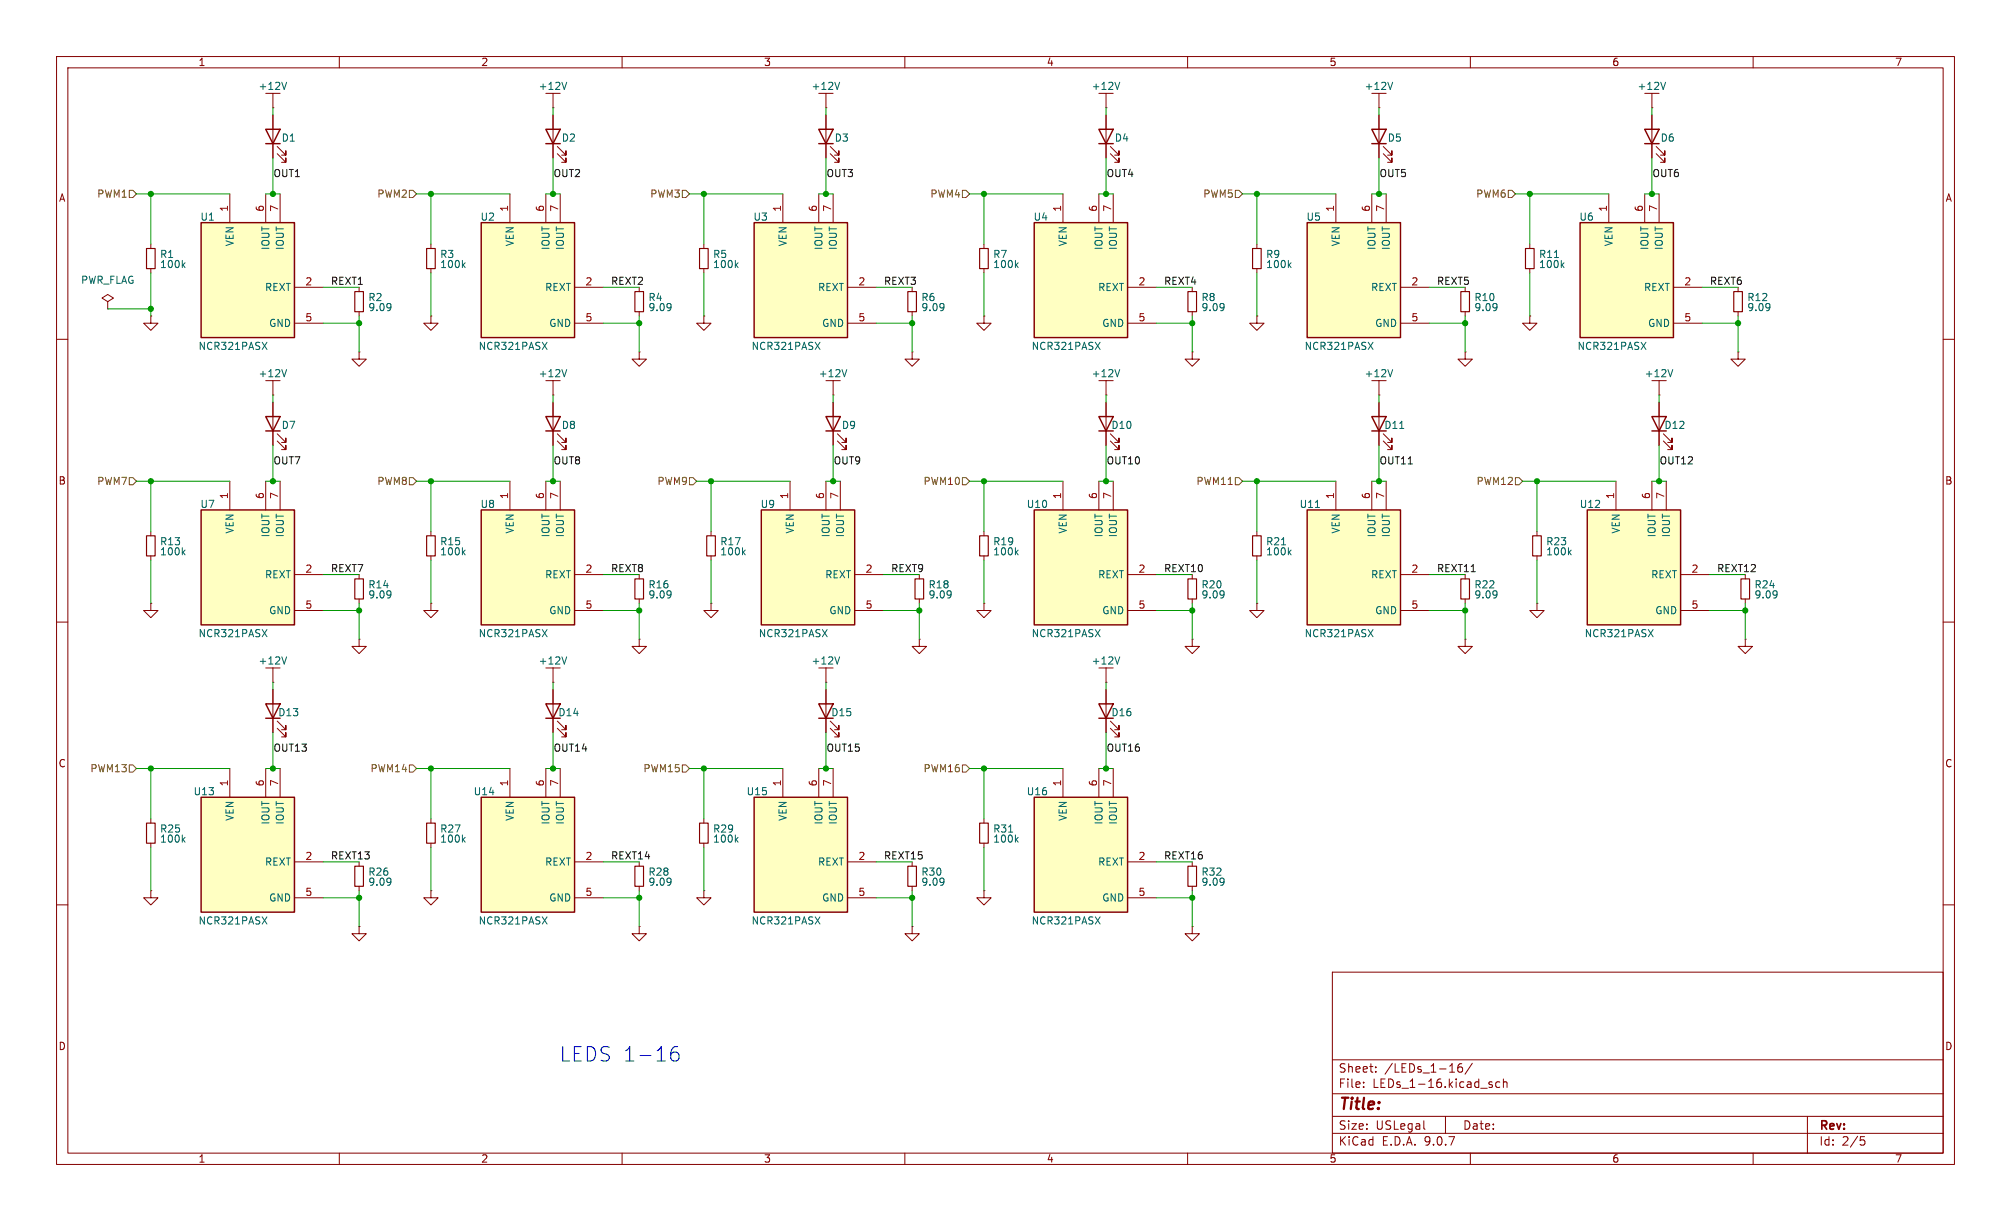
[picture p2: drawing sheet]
<svg xmlns="http://www.w3.org/2000/svg" width="356mm" height="216mm" viewBox="0 0 356 216" stroke-linecap="round" stroke-linejoin="round" font-family="sans-serif">
<g fill="none" stroke="#840000" stroke-width=".18">
<path d="M10 10h335.6v195.9h-335.6zM12 12h331.6v191.9h-331.6zM60 10v2M110 10v2M160 10v2M210 10v2M260 10v2M310 10v2M10 60h2M147.3 69.9h.1M147.3 67.3v2.6M343.6 60h2"/>
<path d="M10 110h2M343.6 110h2M10 160h2M235.6 171.9h108v32h-108zM343.6 160h2M235.6 197.4h108M235.6 193.4h108M235.6 187.4h108M241.1 192.1v.2M241.1 191.4v.1M243.3 189.4v.2M243.3 188.7v.1"/>
<path d="M251.8 199.6l.2 .1M255.6 197.4v3M258.5 188.1a.59 .59 0 0 0-.7 .6v.6l.1 .2 .4 .1 .3-.2v-.5l-.1-.2h-.4l-.3 .2M260.3 188l-1.2 1.9M263.5 191.8l.3 .1 .1 .2-.2 .2h-.3M263.5 191.3l.3 .1M265.2 191.4l-.4-.1-.3 .3v.4l.1 .2h.6M265.8 191.4l.3-.1 .3 .1 .1 .9M265.8 190.8v1.5M319.6 197.4v6.5M60 203.9v2M110 203.9v2"/>
<path d="M160 203.9v2M210 203.9v2M235.6 200.4h108M260 203.9v2M310 203.9v2M329 201h.7M329.1 201.6h.4l.3 .2-.2 .6-.5 .1"/>
</g>
<path d="M149.7 65.3l-.4 1.3" fill="none" stroke="#006464" stroke-width=".18"/>
<path d="M182.9 141h16.5v20.3h-16.5z" fill="#ffffc2"/>
<path d="M47 124.5h2.5l-1.2 2.5zM47 127h2.5M194.3 124.5h2.5l-1.2 2.5zM194.3 127h2.5M182.9 141h16.5v20.3h-16.5z" fill="none" stroke="#840000" stroke-width=".25"/>
<g fill="none" stroke="#840000" stroke-width=".18">
<path d="M48.3 118.1v2.6M48.3 120.7h.1M48.3 121.9v7.6M49 128.8l1.5 1.5v-.8v.8h-.7M49 127.5l1.5 1.5v-.7v.7h-.7M188 135.9v5.1M194.3 135.9v5.1M195.6 121.9v7.6M196.3 128.8l1.6 1.5v-.8v.8h-.8M196.3 127.5l1.6 1.5v-.7v.7h-.8M196.8 135.9v5.1M199.4 152.4h5.1"/>
<path d="M199.4 158.8h5.1"/>
</g>
<path d="M50.7 116.1l-.4 1.3M193.7 162.1l.8 1.3M194.5 162.1l-.8 1.3" fill="none" stroke="#006464" stroke-width=".18"/>
<path d="M134.6 90.2h16.5v20.3h-16.5z" fill="#ffffc2"/>
<path d="M144.8 22.9h2.5l-1.3 2.5zM144.8 25.4h2.5M134.6 90.2h16.5v20.3h-16.5z" fill="none" stroke="#840000" stroke-width=".25"/>
<g fill="none" stroke="#840000" stroke-width=".18">
<path d="M146 20.3v7.6M146.8 27.2l1.5 1.5v-.8v.8h-.7M146.8 25.9l1.5 1.5v-.7v.7h-.7M161.3 62.2v1.3h1.3l-1.3 1.3-1.3-1.3h1.3M161.3 62.2h.1M139.7 85.1v5.1M146 85.1v5.1M148.6 85.1v5.1M174 94v.7M174 98.3v.8M151.1 101.6h5.1M151.1 108h5.1"/>
<path d="M174 106.7v1.3h1.3l-1.3 1.2-1.3-1.2h1.3M174 106.7h.1M26.7 157.5v1.3h1.2l-1.2 1.2-1.3-1.2h1.3M26.7 157.5h.1M26.7 144.8v.7M26.7 149.1v.8"/>
</g>
<path d="M179.7 97.6l.3 .5M180 97.3l-.4 .5M145.4 111.3l.9 1.3M146.3 111.3l-.9 1.3M32.4 148.4l.3 .5M32.7 148.1l-.5 .5" fill="none" stroke="#006464" stroke-width=".18"/>
<path d="M173.2 94.7h1.6v3.6h-1.6zM25.9 145.5h1.5v3.6h-1.5z" fill="none" stroke="#840000" stroke-width=".2"/>
<path d="M35.6 141h16.5v20.3h-16.5z" fill="#ffffc2"/>
<path d="M47 73.7h2.5l-1.2 2.5zM47 76.2h2.5M146 73.7h2.6l-1.3 2.5zM146 76.2h2.6M194.3 73.7h2.5l-1.2 2.5zM194.3 76.2h2.5M35.6 141h16.5v20.3h-16.5z" fill="none" stroke="#840000" stroke-width=".25"/>
<g fill="none" stroke="#840000" stroke-width=".18">
<path d="M161.3 50.8v.8M161.3 55.1v.8M174 55.9v1.3h1.3l-1.3 1.2-1.3-1.2h1.3M174 55.9h.1M48.3 71.1v7.6M49 78l1.5 1.5v-.8v.8h-.7M49 76.7l1.5 1.5v-.7v.7h-.7M147.3 71.1v7.6M148.1 78l1.5 1.5v-.8v.8h-.8M148.1 76.7l1.5 1.5v-.7v.7h-.8M195.6 69.9h.1M195.6 67.3v2.6"/>
<path d="M195.6 71.1v7.6M196.3 78l1.6 1.5v-.8v.8h-.8M196.3 76.7l1.6 1.5v-.7v.7h-.8M40.6 135.9v5.1M47 135.9v5.1M49.5 135.9v5.1M52.1 152.4h5M52.1 158.8h5"/>
</g>
<path d="M166.8 53.7l.1 .1a1.07 1.07 0 0 1-.2 1M166.9 54.2l-.1 .2M198 65.3l-.4 1.3M46.4 162.1l.8 1.3M47.2 162.1l-.8 1.3" fill="none" stroke="#006464" stroke-width=".18"/>
<path d="M160.5 51.6h1.6v3.5h-1.6z" fill="none" stroke="#840000" stroke-width=".2"/>
<path d="M182.9 90.2h16.5v20.3h-16.5z" fill="#ffffc2"/>
<path d="M47 22.9h2.5l-1.2 2.5zM47 25.4h2.5M182.9 90.2h16.5v20.3h-16.5z" fill="none" stroke="#840000" stroke-width=".25"/>
<g fill="none" stroke="#840000" stroke-width=".18">
<path d="M48.3 19.1h.1M48.3 16.5v2.6M48.3 20.3v7.6M49 27.2l1.5 1.5v-.8v.8h-.7M49 25.9l1.5 1.5v-.7v.7h-.7M26.7 55.9v1.3h1.2l-1.2 1.2-1.3-1.2h1.3M26.7 55.9h.1M26.7 43.2v.7M26.7 47.5v.8M210.8 50.8v.8M210.8 55.1v.8M210.8 62.2v1.3h1.3l-1.3 1.3-1.3-1.3h1.3"/>
<path d="M210.8 62.2h.1M188 85.1v5.1M194.3 85.1v5.1M196.8 85.1v5.1M195.6 118.1v2.6M199.4 101.6h5.1M199.4 108h5.1M210.8 101.6v.8M210.8 105.9v.8M195.6 120.7h.1M210.8 152.4v.8M210.8 156.7v.8"/>
<path d="M210.8 163.8v1.3h1.3l-1.3 1.3-1.3-1.3h1.3M210.8 163.8h.1"/>
</g>
<path d="M50.7 14.5l-.4 1.3M32.4 46.8l.3 .5M32.7 46.5l-.5 .5M216.3 53.7l.1 .1a1.07 1.07 0 0 1-.1 1M216.4 54.2l-.1 .2M193.7 111.3l.8 1.3M194.5 111.3l-.8 1.3M198 116.1l-.4 1.3M216.3 104.5l.1 .1a1.07 1.07 0 0 1-.1 1M216.4 105l-.1 .2M216.3 155.3l.1 .1a1.07 1.07 0 0 1-.1 1M216.4 155.8l-.1 .2" fill="none" stroke="#006464" stroke-width=".18"/>
<path d="M25.9 43.9h1.5v3.6h-1.5zM210.1 51.6h1.5v3.5h-1.5zM210.1 102.4h1.5v3.5h-1.5zM210.1 153.2h1.5v3.5h-1.5z" fill="none" stroke="#840000" stroke-width=".2"/>
<path d="M85.1 39.4h16.5v20.3h-16.5z" fill="#ffffc2"/>
<path d="M85.1 39.4h16.5v20.3h-16.5z" fill="none" stroke="#840000" stroke-width=".25"/>
<path d="M90.2 34.3v5.1M96.5 34.3v5.1M99.1 34.3v5.1M19 53.3l1.1-.6-1.1-.6-1 .6 1 .6v1.3M19 54.6h.1M101.6 50.8h5.1M101.6 57.2h5.1M222.2 94v.7M222.2 98.3v.8M222.2 106.7v1.3h1.3l-1.3 1.2-1.2-1.2h1.2M222.2 106.7h.1" fill="none" stroke="#840000" stroke-width=".18"/>
<path d="M95.9 60.5l.8 1.3M96.7 60.5l-.8 1.3M226.6 96.3h.7M227.9 97.6l.4 .5M228.3 97.3l-.5 .5" fill="none" stroke="#006464" stroke-width=".18"/>
<path d="M221.5 94.7h1.5v3.6h-1.5z" fill="none" stroke="#840000" stroke-width=".2"/>
<path d="M231.1 90.2h16.5v20.3h-16.5z" fill="#ffffc2"/>
<path d="M231.1 90.2h16.5v20.3h-16.5z" fill="none" stroke="#840000" stroke-width=".25"/>
<g fill="none" stroke="#840000" stroke-width=".18">
<path d="M63.5 50.8v.8M63.5 55.1v.8M259.1 50.8v.8M259.1 55.1v.8M63.5 62.2v1.3h1.3l-1.3 1.3-1.3-1.3h1.3M63.5 62.2h.1M243.8 69.9h.1M243.8 67.3v2.6M259.1 62.2v1.3h1.2l-1.2 1.3-1.3-1.3h1.3M259.1 62.2h.1M236.2 85.1v5.1M242.6 85.1v5.1"/>
<path d="M245.1 85.1v5.1M271.8 94v.7M271.8 98.3v.8M210.8 113v1.3h1.3l-1.3 1.3-1.3-1.3h1.3M210.8 113h.1M247.6 101.6h5.1M247.6 108h5.1M161.3 152.4v.8M161.3 156.7v.8M174 157.5v1.3h1.3l-1.3 1.2-1.3-1.2h1.3M174 157.5h.1M174 144.8v.7"/>
<path d="M174 149.1v.8"/>
</g>
<g fill="none" stroke="#006464" stroke-width=".18">
<path d="M69 53.7l.1 .1a1.07 1.07 0 0 1-.2 1M69.1 54.2l-.1 .2M264.6 53.7v.1a1.07 1.07 0 0 1-.1 1M264.7 54.2l-.1 .2M246.3 65.3l-.5 1.3M232.6 89.7h.7M277.5 97.6l.3 .5M277.8 97.3l-.5 .5M241.9 111.3l.9 1.3M242.8 111.3l-.9 1.3M166.8 155.3l.1 .1a1.07 1.07 0 0 1-.2 1M166.9 155.8l-.1 .2"/>
<path d="M178.3 147.1h.8M179.7 148.4l.3 .5M180 148.1l-.4 .5"/>
</g>
<path d="M62.7 51.6h1.6v3.5h-1.6zM258.3 51.6h1.5v3.5h-1.5zM271 94.7h1.5v3.6h-1.5zM160.5 153.2h1.6v3.5h-1.6zM173.2 145.5h1.6v3.6h-1.6z" fill="none" stroke="#840000" stroke-width=".2"/>
<path d="M133.3 39.4h16.6v20.3h-16.6z" fill="#ffffc2"/>
<path d="M133.3 39.4h16.6v20.3h-16.6zM290.8 22.9h2.6l-1.3 2.5zM290.8 25.4h2.6M242.6 73.7h2.5l-1.3 2.5zM242.6 76.2h2.5" fill="none" stroke="#840000" stroke-width=".25"/>
<g fill="none" stroke="#840000" stroke-width=".18">
<path d="M292.1 19.1h.1M292.1 16.5v2.6M138.4 34.3v5.1M144.8 34.3v5.1M147.3 34.3v5.1M292.1 20.3v7.6M292.9 27.2l1.5 1.5v-.8v.8h-.8M292.9 25.9l1.5 1.5v-.7v.7h-.8M149.9 50.8h5M149.9 57.2h5M48.3 69.9h.1M48.3 67.3v2.6"/>
<path d="M243.8 71.1v7.6M244.6 78l1.5 1.5v-.8v.8h-.7M244.6 76.7l1.5 1.5v-.7v.7h-.7M125.7 94v.7M125.7 98.3v.8M113 101.6v.8M113 105.9v.8M125.7 106.7v1.3h1.3l-1.3 1.2-1.2-1.2h1.2M125.7 106.7h.1M259.1 113v1.3h1.2l-1.2 1.3-1.3-1.3h1.3M259.1 113h.1M76.2 157.5v1.3h1.3l-1.3 1.2-1.3-1.2h1.3"/>
<path d="M76.2 157.5h.1M76.2 144.8v.7M76.2 149.1v.8"/>
</g>
<path d="M294.5 14.5l-.4 1.3M50.7 65.3l-.4 1.3M144.1 60.5l.9 1.3M145 60.5l-.9 1.3M247.5 75.8h.7M131.4 97.6l.4 .5M131.8 97.3l-.5 .5M118.5 104.5l.1 .1a1.07 1.07 0 0 1-.1 1M118.7 105l-.2 .2M81.9 148.4l.3 .5M82.2 148.1l-.4 .5" fill="none" stroke="#006464" stroke-width=".18"/>
<path d="M125 94.7h1.5v3.6h-1.5zM112.3 102.4h1.5v3.5h-1.5zM75.4 145.5h1.6v3.6h-1.6z" fill="none" stroke="#840000" stroke-width=".2"/>
<path d="M85.1 90.2h16.5v20.3h-16.5z" fill="#ffffc2"/>
<path d="M242.6 22.9h2.5l-1.3 2.5zM242.6 25.4h2.5M85.1 90.2h16.5v20.3h-16.5z" fill="none" stroke="#840000" stroke-width=".25"/>
<g fill="none" stroke="#840000" stroke-width=".18">
<path d="M243.8 19.1h.1M243.8 16.5v2.6M243.8 20.3v7.6M244.6 27.2l1.5 1.5v-.8v.8h-.7M244.6 25.9l1.5 1.5v-.7v.7h-.7M270.5 55.9v1.3h1.3l-1.3 1.2-1.3-1.2h1.3M270.5 55.9h.1M270.5 43.2v.7M270.5 47.5v.8M90.2 85.1v5.1M96.5 85.1v5.1M99.1 85.1v5.1"/>
<path d="M101.6 101.6h5.1M101.6 108h5.1M259.1 101.6v.8M259.1 105.9v.8M271.8 106.7v1.3h1.2l-1.2 1.2-1.3-1.2h1.3M271.8 106.7h.1"/>
</g>
<path d="M246.3 14.5l-.5 1.3M274.9 45.5h.7M276.2 46.8l.4 .5M276.6 46.5l-.5 .5M95.9 111.3l.8 1.3M96.7 111.3l-.8 1.3M264.6 104.5v.1a1.07 1.07 0 0 1-.1 1M264.7 105l-.1 .2" fill="none" stroke="#006464" stroke-width=".18"/>
<path d="M269.7 43.9h1.6v3.6h-1.6zM258.3 102.4h1.5v3.5h-1.5z" fill="none" stroke="#840000" stroke-width=".2"/>
<path d="M279.4 39.4h16.5v20.3h-16.5z" fill="#ffffc2"/>
<path d="M279.4 39.4h16.5v20.3h-16.5z" fill="none" stroke="#840000" stroke-width=".25"/>
<path d="M284.5 34.3v5.1M290.8 34.3v5.1M293.4 34.3v5.1M295.9 50.8h5.1M295.9 57.2h5.1M161.3 163.8v1.3h1.3l-1.3 1.3-1.3-1.3h1.3M161.3 163.8h.1" fill="none" stroke="#840000" stroke-width=".18"/>
<path d="M290.2 60.5l.8 1.3M291 60.5l-.8 1.3" fill="none" stroke="#006464" stroke-width=".18"/>
<path d="M133.3 141h16.6v20.3h-16.6z" fill="#ffffc2"/>
<path d="M133.3 141h16.6v20.3h-16.6z" fill="none" stroke="#840000" stroke-width=".25"/>
<path d="M222.2 55.9v1.3h1.3l-1.3 1.2-1.2-1.2h1.2M222.2 55.9h.1M222.2 43.2v.7M222.2 47.5v.8M138.4 135.9v5.1M144.8 135.9v5.1M147.3 135.9v5.1M149.9 152.4h5M149.9 158.8h5" fill="none" stroke="#840000" stroke-width=".18"/>
<path d="M227.9 46.8l.4 .5M228.3 46.5l-.5 .5M144.1 162.1l.9 1.3M145 162.1l-.9 1.3" fill="none" stroke="#006464" stroke-width=".18"/>
<path d="M221.5 43.9h1.5v3.6h-1.5z" fill="none" stroke="#840000" stroke-width=".2"/>
<path d="M231.1 39.4h16.5v20.3h-16.5z" fill="#ffffc2"/>
<path d="M231.1 39.4h16.5v20.3h-16.5z" fill="none" stroke="#840000" stroke-width=".25"/>
<path d="M236.2 34.3v5.1M242.6 34.3v5.1M245.1 34.3v5.1M174 43.2v.7M174 47.5v.8M247.6 50.8h5.1M247.6 57.2h5.1M76.2 106.7v1.3h1.3l-1.3 1.2-1.3-1.2h1.3M76.2 106.7h.1M162.6 113v1.3h1.2l-1.2 1.3-1.3-1.3h1.3M162.6 113h.1" fill="none" stroke="#840000" stroke-width=".18"/>
<path d="M179.7 46.8l.3 .5M180 46.5l-.4 .5M241.9 60.5l.9 1.3M242.8 60.5l-.9 1.3" fill="none" stroke="#006464" stroke-width=".18"/>
<path d="M173.2 43.9h1.6v3.6h-1.6z" fill="none" stroke="#840000" stroke-width=".2"/>
<path d="M182.9 39.4h16.5v20.3h-16.5z" fill="#ffffc2"/>
<path d="M182.9 39.4h16.5v20.3h-16.5zM96.5 124.5h2.6l-1.3 2.5zM96.5 127h2.6M144.8 124.5h2.5l-1.3 2.5zM144.8 127h2.5" fill="none" stroke="#840000" stroke-width=".25"/>
<g fill="none" stroke="#840000" stroke-width=".18">
<path d="M146 19.1h.1M146 16.5v2.6M188 34.3v5.1M194.3 34.3v5.1M196.8 34.3v5.1M199.4 50.8h5.1M199.4 57.2h5.1M76.2 94v.7M76.2 98.3v.8M113 113v1.3h1.3l-1.3 1.3-1.2-1.3h1.2M113 113h.1M146 118.1v2.6"/>
<path d="M162.6 101.6v.8M162.6 105.9v.8M97.8 121.9v7.6M98.6 128.8l1.5 1.5v-.8v.8h-.8M98.6 127.5l1.5 1.5v-.7v.7h-.8M146 120.7h.1M146 121.9v7.6M146.8 128.8l1.5 1.5v-.8v.8h-.7M146.8 127.5l1.5 1.5v-.7v.7h-.7"/>
</g>
<path d="M148.5 14.5l-.5 1.3M193.7 60.5l.8 1.3M194.5 60.5l-.8 1.3M81.9 97.6l.3 .5M82.2 97.3l-.4 .5M148.5 116.1l-.5 1.3M168.1 104.5v.1a1.07 1.07 0 0 1-.1 1M168.2 105l-.1 .2" fill="none" stroke="#006464" stroke-width=".18"/>
<path d="M75.4 94.7h1.6v3.6h-1.6zM161.8 102.4h1.5v3.5h-1.5z" fill="none" stroke="#840000" stroke-width=".2"/>
<path d="M35.6 39.4h16.5v20.3h-16.5z" fill="#ffffc2"/>
<path d="M35.6 39.4h16.5v20.3h-16.5zM194.3 22.9h2.5l-1.2 2.5zM194.3 25.4h2.5" fill="none" stroke="#840000" stroke-width=".25"/>
<path d="M195.6 19.1h.1M195.6 16.5v2.6M40.6 34.3v5.1M47 34.3v5.1M49.5 34.3v5.1M195.6 20.3v7.6M196.3 27.2l1.6 1.5v-.8v.8h-.8M196.3 25.9l1.6 1.5v-.7v.7h-.8M52.1 50.8h5M52.1 57.2h5" fill="none" stroke="#840000" stroke-width=".18"/>
<path d="M198 14.5l-.4 1.3M46.4 60.5l.8 1.3M47.2 60.5l-.8 1.3" fill="none" stroke="#006464" stroke-width=".18"/>
<path d="M280.7 90.2h16.5v20.3h-16.5z" fill="#ffffc2"/>
<path d="M96.5 22.9h2.6l-1.3 2.5zM96.5 25.4h2.6M96.5 73.7h2.6l-1.3 2.5zM96.5 76.2h2.6M292.1 73.7h2.5l-1.2 2.5zM292.1 76.2h2.5M280.7 90.2h16.5v20.3h-16.5z" fill="none" stroke="#840000" stroke-width=".25"/>
<g fill="none" stroke="#840000" stroke-width=".18">
<path d="M97.8 19.1h.1M97.8 16.5v2.6M97.8 20.3v7.6M98.6 27.2l1.5 1.5v-.8v.8h-.8M98.6 25.9l1.5 1.5v-.7v.7h-.8M76.2 55.9v1.3h1.3l-1.3 1.2-1.3-1.2h1.3M76.2 55.9h.1M76.2 43.2v.7M76.2 47.5v.8M113 50.8v.8M113 55.1v.8M124.5 55.9v1.3h1.2l-1.2 1.2-1.3-1.2h1.3"/>
<path d="M124.5 55.9h.1M124.5 43.2v.7M124.5 47.5v.8M307.3 50.8v.8M307.3 55.1v.8M97.8 69.9h.1M97.8 67.3v2.6M97.8 71.1v7.6M98.6 78l1.5 1.5v-.8v.8h-.8M98.6 76.7l1.5 1.5v-.7v.7h-.8M113 62.2v1.3h1.3l-1.3 1.3-1.2-1.3h1.2M113 62.2h.1"/>
<path d="M293.4 69.9h.1M293.4 67.3v2.6M293.4 71.1v7.6M294.1 78l1.6 1.5v-.8v.8h-.8M294.1 76.7l1.6 1.5v-.7v.7h-.8M307.3 62.2v1.3h1.3l-1.3 1.3-1.2-1.3h1.2M307.3 62.2h.1M285.7 85.1v5.1M292.1 85.1v5.1M294.6 85.1v5.1M297.2 101.6h5.1M297.2 108h5.1"/>
<path d="M308.6 113v1.3h1.3l-1.3 1.3-1.3-1.3h1.3M308.6 113h.1M308.6 101.6v.8M308.6 105.9v.8"/>
</g>
<g fill="none" stroke="#006464" stroke-width=".18">
<path d="M100.2 14.5l-.4 1.3M81.9 46.8l.3 .5M82.2 46.5l-.4 .5M118.5 53.7l.1 .1a1.07 1.07 0 0 1-.1 1M118.7 54.2l-.2 .2M130.1 46.8l.4 .5M130.5 46.5l-.5 .5M312.8 53.7l.1 .1a1.07 1.07 0 0 1-.1 1M313 54.2l-.2 .2M100.2 65.3l-.4 1.3M295.8 65.3l-.4 1.3M291.5 111.3l.8 1.3"/>
<path d="M292.3 111.3l-.8 1.3M314.1 104.5l.1 .1a1.07 1.07 0 0 1-.1 1M314.2 105l-.1 .2"/>
</g>
<path d="M75.4 43.9h1.6v3.6h-1.6zM112.3 51.6h1.5v3.5h-1.5zM123.7 43.9h1.5v3.6h-1.5zM306.6 51.6h1.5v3.5h-1.5zM307.8 102.4h1.6v3.5h-1.6z" fill="none" stroke="#840000" stroke-width=".2"/>
<path d="M85.1 141h16.5v20.3h-16.5z" fill="#ffffc2"/>
<path d="M85.1 141h16.5v20.3h-16.5z" fill="none" stroke="#840000" stroke-width=".25"/>
<g fill="none" stroke="#840000" stroke-width=".18">
<path d="M63.5 113v1.3h1.3l-1.3 1.3-1.3-1.3h1.3M63.5 113h.1M63.5 101.6v.8M63.5 105.9v.8M97.8 118.1v2.6M90.2 135.9v5.1M96.5 135.9v5.1M97.8 120.7h.1M99.1 135.9v5.1M63.5 152.4v.8M63.5 156.7v.8M101.6 152.4h5.1"/>
<path d="M101.6 158.8h5.1M113 152.4v.8M113 156.7v.8M124.5 157.5v1.3h1.2l-1.2 1.2-1.3-1.2h1.3M124.5 157.5h.1M124.5 144.8v.7M124.5 149.1v.8M63.5 163.8v1.3h1.3l-1.3 1.3-1.3-1.3h1.3M63.5 163.8h.1M113 163.8v1.3h1.3l-1.3 1.3-1.2-1.3h1.2M113 163.8h.1"/>
</g>
<path d="M69 104.5l.1 .1a1.07 1.07 0 0 1-.2 1M69.1 105l-.1 .2M100.2 116.1l-.4 1.3M69 155.3l.1 .1a1.07 1.07 0 0 1-.2 1M69.1 155.8l-.1 .2M118.5 155.3l.1 .1a1.07 1.07 0 0 1-.1 1M118.7 155.8l-.2 .2M130.1 148.4l.4 .5M130.5 148.1l-.5 .5M95.9 162.1l.8 1.3M96.7 162.1l-.8 1.3" fill="none" stroke="#006464" stroke-width=".18"/>
<path d="M62.7 102.4h1.6v3.5h-1.6zM62.7 153.2h1.6v3.5h-1.6zM112.3 153.2h1.5v3.5h-1.5zM123.7 145.5h1.5v3.6h-1.5z" fill="none" stroke="#840000" stroke-width=".2"/>
<path d="M35.6 90.2h16.5v20.3h-16.5z" fill="#ffffc2"/>
<path d="M35.6 90.2h16.5v20.3h-16.5z" fill="none" stroke="#840000" stroke-width=".25"/>
<path d="M26.7 94v.7M26.7 98.3v.8M40.6 85.1v5.1M47 85.1v5.1M49.5 85.1v5.1M26.7 106.7v1.3h1.2l-1.2 1.2-1.3-1.2h1.3M26.7 106.7h.1M52.1 101.6h5M52.1 108h5" fill="none" stroke="#840000" stroke-width=".18"/>
<path d="M32.4 97.6l.3 .5M32.7 97.3l-.5 .5M46.4 111.3l.8 1.3M47.2 111.3l-.8 1.3" fill="none" stroke="#006464" stroke-width=".18"/>
<path d="M25.9 94.7h1.5v3.6h-1.5z" fill="none" stroke="#840000" stroke-width=".2"/>
<g fill="none" stroke="#725600" stroke-width=".18">
<path d="M22.9 33.7h.6l.6 .6-.6 .6h-.6zM72.4 33.7h.6l.7 .6-.7 .6h-.6zM120.6 33.7h.7l.6 .6-.6 .6h-.7zM170.2 33.7h.6l.6 .6-.6 .6h-.6zM218.4 33.7h.7l.6 .6-.6 .6h-.7zM266.7 33.7h.6l.7 .6-.7 .6h-.6zM22.9 84.5h.6l.6 .6-.6 .6h-.6zM72.4 84.5h.6l.7 .6-.7 .6h-.6zM121.9 84.5h.7l.6 .6-.6 .6h-.7zM170.2 84.5h.6l.6 .6-.6 .6h-.6zM218.4 84.5h.7l.6 .6-.6 .6h-.7zM268 84.5h.6l.6 .6-.6 .6h-.6z"/>
<path d="M22.9 135.3h.6l.6 .6-.6 .6h-.6zM72.4 135.3h.6l.7 .6-.7 .6h-.6zM120.6 135.3h.7l.6 .6-.6 .6h-.7zM170.2 135.3h.6l.6 .6-.6 .6h-.6z"/>
</g>
<g fill="none" stroke="#009600" stroke-width=".18">
<path d="M48.3 19.1v1.2M97.8 19.1v1.2M146 19.1v1.2M195.6 19.1v1.2M243.8 19.1v1.2M292.1 19.1v1.2M24.1 34.3h16.5M26.7 34.3v8.9M47 34.3h2.5M48.3 27.9v6.4M73.7 34.3h16.5M76.2 34.3v8.9"/>
<path d="M96.5 34.3h2.6M97.8 27.9v6.4M121.9 34.3h16.5M124.5 34.3v8.9M144.8 34.3h2.5M146 27.9v6.4M171.4 34.3h16.6M174 34.3v8.9M194.3 34.3h2.5M195.6 27.9v6.4M219.7 34.3h16.5M222.2 34.3v8.9"/>
<path d="M242.6 34.3h2.5M243.8 27.9v6.4M268 34.3h16.5M270.5 34.3v8.9M290.8 34.3h2.6M292.1 27.9v6.4M19 54.6h7.7M26.7 48.3v7.6M57.1 57.2h6.4M57.1 50.8h6.4M63.5 55.9v6.3M76.2 48.3v7.6"/>
<path d="M106.7 57.2h6.3M106.7 50.8h6.3M113 55.9v6.3M124.5 48.3v7.6M154.9 57.2h6.4M154.9 50.8h6.4M161.3 55.9v6.3M174 48.3v7.6M204.5 57.2h6.3M204.5 50.8h6.3M210.8 55.9v6.3M222.2 48.3v7.6"/>
<path d="M252.7 57.2h6.4M252.7 50.8h6.4M259.1 55.9v6.3M270.5 48.3v7.6M301 57.2h6.3M301 50.8h6.3M307.3 55.9v6.3M48.3 69.9v1.2M48.3 78.7v6.4M97.8 69.9v1.2M97.8 78.7v6.4M147.3 69.9v1.2"/>
<path d="M147.3 78.7v6.4M195.6 69.9v1.2M195.6 78.7v6.4M243.8 69.9v1.2M243.8 78.7v6.4M293.4 69.9v1.2M293.4 78.7v6.4M24.1 85.1h16.5M26.7 85.1v8.9M26.7 99.1v7.6M47 85.1h2.5M73.7 85.1h16.5"/>
<path d="M76.2 85.1v8.9M76.2 99.1v7.6M96.5 85.1h2.6M123.2 85.1h16.5M125.7 85.1v8.9M125.7 99.1v7.6M146 85.1h2.6M171.4 85.1h16.6M174 85.1v8.9M174 99.1v7.6M194.3 85.1h2.5M219.7 85.1h16.5"/>
<path d="M222.2 85.1v8.9M222.2 99.1v7.6M242.6 85.1h2.5M269.2 85.1h16.5M271.8 85.1v8.9M271.8 99.1v7.6M292.1 85.1h2.5M57.1 101.6h6.4M57.1 108h6.4M63.5 106.7v6.3M106.7 101.6h6.3M106.7 108h6.3"/>
<path d="M113 106.7v6.3M156.2 101.6h6.4M156.2 108h6.4M162.6 106.7v6.3M204.5 101.6h6.3M204.5 108h6.3M210.8 106.7v6.3M252.7 101.6h6.4M252.7 108h6.4M259.1 106.7v6.3M302.3 101.6h6.3M302.3 108h6.3"/>
<path d="M308.6 106.7v6.3M24.1 135.9h16.5M26.7 135.9v8.9M47 135.9h2.5M48.3 120.7v1.2M48.3 129.5v6.4M73.7 135.9h16.5M76.2 135.9v8.9M96.5 135.9h2.6M97.8 120.7v1.2M97.8 129.5v6.4M121.9 135.9h16.5"/>
<path d="M124.5 135.9v8.9M144.8 135.9h2.5M146 120.7v1.2M146 129.5v6.4M171.4 135.9h16.6M174 135.9v8.9M194.3 135.9h2.5M195.6 120.7v1.2M195.6 129.5v6.4M26.7 149.9v7.6M57.1 152.4h6.4M57.1 158.8h6.4"/>
<path d="M63.5 157.5v6.3M76.2 149.9v7.6M106.7 152.4h6.3M106.7 158.8h6.3M113 157.5v6.3M124.5 149.9v7.6M154.9 152.4h6.4M154.9 158.8h6.4M161.3 157.5v6.3M174 149.9v7.6M204.5 152.4h6.3M204.5 158.8h6.3"/>
<path d="M210.8 157.5v6.3"/>
</g>
<path d="M119.8 185.1a1.01 1.01 0 0 0-1.2 1.1v.9l.3 .4 .7 .1 .3-.2 .2-.9-.3-.3-.7-.2-.5 .5" fill="none" stroke="#0000c2" stroke-width=".18"/>
<g fill="#009600" stroke="#009600" stroke-width=".18">
<circle cx="222.2" cy="85.1" r=".46"/>
<circle cx="174" cy="85.1" r=".46"/>
<circle cx="195.6" cy="85.1" r=".46"/>
<circle cx="210.8" cy="57.2" r=".46"/>
<circle cx="210.8" cy="108" r=".46"/>
<circle cx="222.2" cy="34.3" r=".46"/>
<circle cx="259.1" cy="57.2" r=".46"/>
<circle cx="270.5" cy="34.3" r=".46"/>
<circle cx="292.1" cy="34.3" r=".46"/>
<circle cx="243.8" cy="34.3" r=".46"/>
<circle cx="125.7" cy="85.1" r=".46"/>
<circle cx="162.6" cy="108" r=".46"/>
<circle cx="147.3" cy="85.1" r=".46"/>
<circle cx="259.1" cy="108" r=".46"/>
<circle cx="271.8" cy="85.1" r=".46"/>
<circle cx="243.8" cy="85.1" r=".46"/>
<circle cx="174" cy="135.9" r=".46"/>
<circle cx="210.8" cy="158.8" r=".46"/>
<circle cx="161.3" cy="158.8" r=".46"/>
<circle cx="195.6" cy="135.9" r=".46"/>
<circle cx="174" cy="34.3" r=".46"/>
<circle cx="124.5" cy="34.3" r=".46"/>
<circle cx="146" cy="34.3" r=".46"/>
<circle cx="161.3" cy="57.2" r=".46"/>
<circle cx="195.6" cy="34.3" r=".46"/>
<circle cx="293.4" cy="85.1" r=".46"/>
<circle cx="308.6" cy="108" r=".46"/>
<circle cx="307.3" cy="57.2" r=".46"/>
<circle cx="97.8" cy="34.3" r=".46"/>
<circle cx="76.2" cy="85.1" r=".46"/>
<circle cx="76.2" cy="34.3" r=".46"/>
<circle cx="113" cy="57.2" r=".46"/>
<circle cx="97.8" cy="135.9" r=".46"/>
<circle cx="76.2" cy="135.9" r=".46"/>
<circle cx="113" cy="158.8" r=".46"/>
<circle cx="124.5" cy="135.9" r=".46"/>
<circle cx="146" cy="135.9" r=".46"/>
<circle cx="48.3" cy="135.9" r=".46"/>
<circle cx="26.7" cy="85.1" r=".46"/>
<circle cx="63.5" cy="108" r=".46"/>
<circle cx="26.7" cy="135.9" r=".46"/>
<circle cx="48.3" cy="85.1" r=".46"/>
<circle cx="48.3" cy="34.3" r=".46"/>
<circle cx="26.7" cy="34.3" r=".46"/>
<circle cx="26.7" cy="54.6" r=".46"/>
<circle cx="63.5" cy="57.2" r=".46"/>
<circle cx="113" cy="108" r=".46"/>
<circle cx="63.5" cy="158.8" r=".46"/>
<circle cx="97.8" cy="85.1" r=".46"/>
</g>
<text font-size="3.5" fill="#0000c2" x="98.9" y="187.9">LEDS 1-16</text>
<text font-size="2.8" fill="#840000" x="236.6" y="196.8">Title:</text>
<g font-size="2.1" fill="#840000">
<text x="236.6" y="189.9">Sheet:</text>
<text x="244.8" y="189.9">/LEDs_1-16/</text>
<text x="236.6" y="192.6">File:</text>
<text x="242.7" y="192.6">LEDs_1-16.kicad_sch</text>
<text x="236.6" y="202.8">KiCad</text>
<text x="236.6" y="200">Size:</text>
<text x="243.3" y="200">USLegal</text>
<text x="244.3" y="202.8">E.D.A.</text>
<text x="251.9" y="202.8">9.0.7</text>
<text x="258.6" y="200">Date:</text>
<text x="321.6" y="200.2">Rev:</text>
<text x="321.6" y="202.8">Id:</text>
<text x="325.7" y="202.8">2/5</text>
</g>
<g font-size="1.8" fill="#840000">
<text x="35" y="11.9">1</text>
<text x="85" y="11.9">2</text>
<text x="135" y="11.9">3</text>
<text x="185" y="11.9">4</text>
<text x="235" y="11.9">5</text>
<text x="285" y="11.9">6</text>
<text x="335" y="11.9">7</text>
<text x="10.3" y="35.9">A</text>
<text x="343.9" y="35.9">A</text>
<text x="10.3" y="85.9">B</text>
<text x="343.9" y="85.9">B</text>
<text x="10.3" y="135.9">C</text>
<text x="343.9" y="135.9">C</text>
<text x="10.3" y="185.9">D</text>
<text x="343.9" y="185.9">D</text>
<text x="35" y="205.8">1</text>
<text x="85" y="205.8">2</text>
<text x="135" y="205.8">3</text>
<text x="185" y="205.8">4</text>
<text x="235" y="205.8">5</text>
<text x="285" y="205.8">6</text>
<text x="335" y="205.8">7</text>
</g>
<g font-size="1.8" fill="#006464">
<text x="45.6" y="16.1">+12V</text>
<text x="95.1" y="16.1">+12V</text>
<text x="143.4" y="16.1">+12V</text>
<text x="192.9" y="16.1">+12V</text>
<text x="241.2" y="16.1">+12V</text>
<text x="289.5" y="16.1">+12V</text>
<text x="49.7" y="25.2">D1</text>
<text x="99.2" y="25.2">D2</text>
<text x="147.5" y="25.2">D3</text>
<text x="197" y="25.2">D4</text>
<text x="245.3" y="25.2">D5</text>
<text x="293.6" y="25.2">D6</text>
<text x="35.3" y="39.2">U1</text>
<text x="84.9" y="39.2">U2</text>
<text x="133.1" y="39.2">U3</text>
<text x="182.7" y="39.2">U4</text>
<text x="230.9" y="39.2">U5</text>
<text x="279.2" y="39.2">U6</text>
<text x="28.2" y="45.8">R1</text>
<text x="28.2" y="47.6">100k</text>
<text x="41.5" y="43.6" transform="rotate(-90 41.5 43.6)">VEN</text>
<text x="47.9" y="44.3" transform="rotate(-90 47.9 44.3)">IOUT</text>
<text x="50.4" y="44.3" transform="rotate(-90 50.4 44.3)">IOUT</text>
<text x="77.7" y="45.8">R3</text>
<text x="77.7" y="47.6">100k</text>
<text x="91" y="43.6" transform="rotate(-90 91 43.6)">VEN</text>
<text x="97.4" y="44.3" transform="rotate(-90 97.4 44.3)">IOUT</text>
<text x="99.9" y="44.3" transform="rotate(-90 99.9 44.3)">IOUT</text>
<text x="126" y="45.8">R5</text>
<text x="126" y="47.6">100k</text>
<text x="139.3" y="43.6" transform="rotate(-90 139.3 43.6)">VEN</text>
<text x="145.6" y="44.3" transform="rotate(-90 145.6 44.3)">IOUT</text>
<text x="148.2" y="44.3" transform="rotate(-90 148.2 44.3)">IOUT</text>
<text x="175.5" y="45.8">R7</text>
<text x="175.5" y="47.6">100k</text>
<text x="188.8" y="43.6" transform="rotate(-90 188.8 43.6)">VEN</text>
<text x="195.2" y="44.3" transform="rotate(-90 195.2 44.3)">IOUT</text>
<text x="197.7" y="44.3" transform="rotate(-90 197.7 44.3)">IOUT</text>
<text x="223.8" y="45.8">R9</text>
<text x="223.8" y="47.6">100k</text>
<text x="237.1" y="43.6" transform="rotate(-90 237.1 43.6)">VEN</text>
<text x="243.4" y="44.3" transform="rotate(-90 243.4 44.3)">IOUT</text>
<text x="246" y="44.3" transform="rotate(-90 246 44.3)">IOUT</text>
<text x="272" y="45.8">R11</text>
<text x="272" y="47.6">100k</text>
<text x="285.3" y="43.6" transform="rotate(-90 285.3 43.6)">VEN</text>
<text x="291.7" y="44.3" transform="rotate(-90 291.7 44.3)">IOUT</text>
<text x="294.2" y="44.3" transform="rotate(-90 294.2 44.3)">IOUT</text>
<text x="14.2" y="50.4">PWR_FLAG</text>
<text x="46.8" y="51.7">REXT</text>
<text x="65" y="53.4">R2</text>
<text x="96.3" y="51.7">REXT</text>
<text x="114.6" y="53.4">R4</text>
<text x="144.6" y="51.7">REXT</text>
<text x="162.8" y="53.4">R6</text>
<text x="194.1" y="51.7">REXT</text>
<text x="212.4" y="53.4">R8</text>
<text x="242.3" y="51.7">REXT</text>
<text x="260.6" y="53.4">R10</text>
<text x="290.6" y="51.7">REXT</text>
<text x="308.9" y="53.4">R12</text>
<text x="47.5" y="58">GND</text>
<text x="65" y="55.2">9.09</text>
<text x="97" y="58">GND</text>
<text x="114.6" y="55.2">9.09</text>
<text x="145.3" y="58">GND</text>
<text x="162.8" y="55.2">9.09</text>
<text x="194.8" y="58">GND</text>
<text x="212.4" y="55.2">9.09</text>
<text x="243.1" y="58">GND</text>
<text x="260.6" y="55.2">9.09</text>
<text x="291.3" y="58">GND</text>
<text x="308.9" y="55.2">9.09</text>
<text x="35" y="62.1">NCR321PASX</text>
<text x="84.5" y="62.1">NCR321PASX</text>
<text x="132.8" y="62.1">NCR321PASX</text>
<text x="182.3" y="62.1">NCR321PASX</text>
<text x="230.6" y="62.1">NCR321PASX</text>
<text x="278.8" y="62.1">NCR321PASX</text>
<text x="45.6" y="66.9">+12V</text>
<text x="95.1" y="66.9">+12V</text>
<text x="144.7" y="66.9">+12V</text>
<text x="192.9" y="66.9">+12V</text>
<text x="241.2" y="66.9">+12V</text>
<text x="290.7" y="66.9">+12V</text>
<text x="49.7" y="76">D7</text>
<text x="99.2" y="76">D8</text>
<text x="148.8" y="76">D9</text>
<text x="196.4" y="76">D10</text>
<text x="244.7" y="76">D11</text>
<text x="294.2" y="76">D12</text>
<text x="35.3" y="90">U7</text>
<text x="41.5" y="94.4" transform="rotate(-90 41.5 94.4)">VEN</text>
<text x="47.9" y="95.1" transform="rotate(-90 47.9 95.1)">IOUT</text>
<text x="50.4" y="95.1" transform="rotate(-90 50.4 95.1)">IOUT</text>
<text x="84.9" y="90">U8</text>
<text x="91" y="94.4" transform="rotate(-90 91 94.4)">VEN</text>
<text x="97.4" y="95.1" transform="rotate(-90 97.4 95.1)">IOUT</text>
<text x="99.9" y="95.1" transform="rotate(-90 99.9 95.1)">IOUT</text>
<text x="134.4" y="90">U9</text>
<text x="140.6" y="94.4" transform="rotate(-90 140.6 94.4)">VEN</text>
<text x="146.9" y="95.1" transform="rotate(-90 146.9 95.1)">IOUT</text>
<text x="149.5" y="95.1" transform="rotate(-90 149.5 95.1)">IOUT</text>
<text x="181.5" y="90">U10</text>
<text x="188.8" y="94.4" transform="rotate(-90 188.8 94.4)">VEN</text>
<text x="195.2" y="95.1" transform="rotate(-90 195.2 95.1)">IOUT</text>
<text x="197.7" y="95.1" transform="rotate(-90 197.7 95.1)">IOUT</text>
<text x="229.7" y="90">U11</text>
<text x="237.1" y="94.4" transform="rotate(-90 237.1 94.4)">VEN</text>
<text x="243.4" y="95.1" transform="rotate(-90 243.4 95.1)">IOUT</text>
<text x="246" y="95.1" transform="rotate(-90 246 95.1)">IOUT</text>
<text x="279.2" y="90">U12</text>
<text x="286.6" y="94.4" transform="rotate(-90 286.6 94.4)">VEN</text>
<text x="293" y="95.1" transform="rotate(-90 293 95.1)">IOUT</text>
<text x="295.5" y="95.1" transform="rotate(-90 295.5 95.1)">IOUT</text>
<text x="28.2" y="96.6">R13</text>
<text x="28.2" y="98.4">100k</text>
<text x="77.7" y="96.6">R15</text>
<text x="77.7" y="98.4">100k</text>
<text x="127.3" y="96.6">R17</text>
<text x="127.3" y="98.4">100k</text>
<text x="175.5" y="96.6">R19</text>
<text x="175.5" y="98.4">100k</text>
<text x="223.8" y="96.6">R21</text>
<text x="223.8" y="98.4">100k</text>
<text x="273.3" y="96.6">R23</text>
<text x="273.3" y="98.4">100k</text>
<text x="46.8" y="102.5">REXT</text>
<text x="65" y="106">9.09</text>
<text x="65" y="104.2">R14</text>
<text x="96.3" y="102.5">REXT</text>
<text x="114.6" y="106">9.09</text>
<text x="114.6" y="104.2">R16</text>
<text x="145.8" y="102.5">REXT</text>
<text x="164.1" y="106">9.09</text>
<text x="164.1" y="104.2">R18</text>
<text x="194.1" y="102.5">REXT</text>
<text x="212.4" y="106">9.09</text>
<text x="212.4" y="104.2">R20</text>
<text x="242.3" y="102.5">REXT</text>
<text x="260.6" y="106">9.09</text>
<text x="260.6" y="104.2">R22</text>
<text x="291.9" y="102.5">REXT</text>
<text x="310.1" y="106">9.09</text>
<text x="310.1" y="104.2">R24</text>
<text x="35" y="112.9">NCR321PASX</text>
<text x="47.5" y="108.8">GND</text>
<text x="84.5" y="112.9">NCR321PASX</text>
<text x="97" y="108.8">GND</text>
<text x="134.1" y="112.9">NCR321PASX</text>
<text x="146.5" y="108.8">GND</text>
<text x="182.3" y="112.9">NCR321PASX</text>
<text x="194.8" y="108.8">GND</text>
<text x="230.6" y="112.9">NCR321PASX</text>
<text x="243.1" y="108.8">GND</text>
<text x="280.1" y="112.9">NCR321PASX</text>
<text x="292.6" y="108.8">GND</text>
<text x="45.6" y="117.7">+12V</text>
<text x="95.1" y="117.7">+12V</text>
<text x="143.4" y="117.7">+12V</text>
<text x="192.9" y="117.7">+12V</text>
<text x="49.1" y="126.8">D13</text>
<text x="98.6" y="126.8">D14</text>
<text x="146.9" y="126.8">D15</text>
<text x="196.4" y="126.8">D16</text>
<text x="34.1" y="140.8">U13</text>
<text x="83.7" y="140.8">U14</text>
<text x="131.9" y="140.8">U15</text>
<text x="181.5" y="140.8">U16</text>
<text x="28.2" y="147.4">R25</text>
<text x="28.2" y="149.2">100k</text>
<text x="41.5" y="145.2" transform="rotate(-90 41.5 145.2)">VEN</text>
<text x="47.9" y="145.9" transform="rotate(-90 47.9 145.9)">IOUT</text>
<text x="50.4" y="145.9" transform="rotate(-90 50.4 145.9)">IOUT</text>
<text x="77.7" y="147.4">R27</text>
<text x="77.7" y="149.2">100k</text>
<text x="91" y="145.2" transform="rotate(-90 91 145.2)">VEN</text>
<text x="97.4" y="145.9" transform="rotate(-90 97.4 145.9)">IOUT</text>
<text x="99.9" y="145.9" transform="rotate(-90 99.9 145.9)">IOUT</text>
<text x="126" y="147.4">R29</text>
<text x="126" y="149.2">100k</text>
<text x="139.3" y="145.2" transform="rotate(-90 139.3 145.2)">VEN</text>
<text x="145.6" y="145.9" transform="rotate(-90 145.6 145.9)">IOUT</text>
<text x="148.2" y="145.9" transform="rotate(-90 148.2 145.9)">IOUT</text>
<text x="175.5" y="147.4">R31</text>
<text x="175.5" y="149.2">100k</text>
<text x="188.8" y="145.2" transform="rotate(-90 188.8 145.2)">VEN</text>
<text x="195.2" y="145.9" transform="rotate(-90 195.2 145.9)">IOUT</text>
<text x="197.7" y="145.9" transform="rotate(-90 197.7 145.9)">IOUT</text>
<text x="46.8" y="153.3">REXT</text>
<text x="65" y="155">R26</text>
<text x="96.3" y="153.3">REXT</text>
<text x="114.6" y="155">R28</text>
<text x="144.6" y="153.3">REXT</text>
<text x="162.8" y="155">R30</text>
<text x="194.1" y="153.3">REXT</text>
<text x="212.4" y="155">R32</text>
<text x="47.5" y="159.6">GND</text>
<text x="65" y="156.8">9.09</text>
<text x="97" y="159.6">GND</text>
<text x="114.6" y="156.8">9.09</text>
<text x="145.3" y="159.6">GND</text>
<text x="162.8" y="156.8">9.09</text>
<text x="194.8" y="159.6">GND</text>
<text x="212.4" y="156.8">9.09</text>
<text x="35" y="163.7">NCR321PASX</text>
<text x="84.5" y="163.7">NCR321PASX</text>
<text x="132.8" y="163.7">NCR321PASX</text>
<text x="182.3" y="163.7">NCR321PASX</text>
</g>
<g font-size="1.8" fill="#725600">
<text x="17.1" y="35.2">PWM1</text>
<text x="66.6" y="35.2">PWM2</text>
<text x="114.9" y="35.2">PWM3</text>
<text x="164.4" y="35.2">PWM4</text>
<text x="212.7" y="35.2">PWM5</text>
<text x="260.9" y="35.2">PWM6</text>
<text x="17.1" y="86">PWM7</text>
<text x="66.6" y="86">PWM8</text>
<text x="116.1" y="86">PWM9</text>
<text x="163.2" y="86">PWM10</text>
<text x="211.5" y="86">PWM11</text>
<text x="261" y="86">PWM12</text>
<text x="15.9" y="136.8">PWM13</text>
<text x="65.4" y="136.8">PWM14</text>
<text x="113.7" y="136.8">PWM15</text>
<text x="163.2" y="136.8">PWM16</text>
</g>
<g font-size="1.8" fill="#0f0f0f">
<text x="48.3" y="31.4">OUT1</text>
<text x="97.8" y="31.4">OUT2</text>
<text x="146" y="31.4">OUT3</text>
<text x="195.6" y="31.4">OUT4</text>
<text x="243.8" y="31.4">OUT5</text>
<text x="292.1" y="31.4">OUT6</text>
<text x="58.4" y="50.5">REXT1</text>
<text x="107.9" y="50.5">REXT2</text>
<text x="156.2" y="50.5">REXT3</text>
<text x="205.7" y="50.5">REXT4</text>
<text x="254" y="50.5">REXT5</text>
<text x="302.3" y="50.5">REXT6</text>
<text x="48.3" y="82.2">OUT7</text>
<text x="97.8" y="82.2">OUT8</text>
<text x="147.3" y="82.2">OUT9</text>
<text x="195.6" y="82.2">OUT10</text>
<text x="243.8" y="82.2">OUT11</text>
<text x="293.4" y="82.2">OUT12</text>
<text x="58.4" y="101.3">REXT7</text>
<text x="107.9" y="101.3">REXT8</text>
<text x="157.5" y="101.3">REXT9</text>
<text x="205.7" y="101.3">REXT10</text>
<text x="254" y="101.3">REXT11</text>
<text x="303.5" y="101.3">REXT12</text>
<text x="48.3" y="133">OUT13</text>
<text x="97.8" y="133">OUT14</text>
<text x="146" y="133">OUT15</text>
<text x="195.6" y="133">OUT16</text>
<text x="58.4" y="152.1">REXT13</text>
<text x="107.9" y="152.1">REXT14</text>
<text x="156.2" y="152.1">REXT15</text>
<text x="205.7" y="152.1">REXT16</text>
</g>
<g font-size="1.8" fill="#a90000">
<text x="40.4" y="37.5" transform="rotate(-90 40.4 37.5)">1</text>
<text x="46.7" y="37.5" transform="rotate(-90 46.7 37.5)">6</text>
<text x="49.3" y="37.5" transform="rotate(-90 49.3 37.5)">7</text>
<text x="89.9" y="37.5" transform="rotate(-90 89.9 37.5)">1</text>
<text x="96.3" y="37.5" transform="rotate(-90 96.3 37.5)">6</text>
<text x="98.8" y="37.5" transform="rotate(-90 98.8 37.5)">7</text>
<text x="138.2" y="37.5" transform="rotate(-90 138.2 37.5)">1</text>
<text x="144.5" y="37.5" transform="rotate(-90 144.5 37.5)">6</text>
<text x="147.1" y="37.5" transform="rotate(-90 147.1 37.5)">7</text>
<text x="187.7" y="37.5" transform="rotate(-90 187.7 37.5)">1</text>
<text x="194.1" y="37.5" transform="rotate(-90 194.1 37.5)">6</text>
<text x="196.6" y="37.5" transform="rotate(-90 196.6 37.5)">7</text>
<text x="236" y="37.5" transform="rotate(-90 236 37.5)">1</text>
<text x="242.3" y="37.5" transform="rotate(-90 242.3 37.5)">6</text>
<text x="244.9" y="37.5" transform="rotate(-90 244.9 37.5)">7</text>
<text x="284.2" y="37.5" transform="rotate(-90 284.2 37.5)">1</text>
<text x="290.6" y="37.5" transform="rotate(-90 290.6 37.5)">6</text>
<text x="293.1" y="37.5" transform="rotate(-90 293.1 37.5)">7</text>
<text x="53.9" y="50.5">2</text>
<text x="103.4" y="50.5">2</text>
<text x="151.7" y="50.5">2</text>
<text x="201.2" y="50.5">2</text>
<text x="249.5" y="50.5">2</text>
<text x="297.7" y="50.5">2</text>
<text x="53.9" y="56.9">5</text>
<text x="103.4" y="56.9">5</text>
<text x="151.7" y="56.9">5</text>
<text x="201.2" y="56.9">5</text>
<text x="249.5" y="56.9">5</text>
<text x="297.7" y="56.9">5</text>
<text x="40.4" y="88.3" transform="rotate(-90 40.4 88.3)">1</text>
<text x="46.7" y="88.3" transform="rotate(-90 46.7 88.3)">6</text>
<text x="49.3" y="88.3" transform="rotate(-90 49.3 88.3)">7</text>
<text x="89.9" y="88.3" transform="rotate(-90 89.9 88.3)">1</text>
<text x="96.3" y="88.3" transform="rotate(-90 96.3 88.3)">6</text>
<text x="98.8" y="88.3" transform="rotate(-90 98.8 88.3)">7</text>
<text x="139.4" y="88.3" transform="rotate(-90 139.4 88.3)">1</text>
<text x="145.8" y="88.3" transform="rotate(-90 145.8 88.3)">6</text>
<text x="148.3" y="88.3" transform="rotate(-90 148.3 88.3)">7</text>
<text x="187.7" y="88.3" transform="rotate(-90 187.7 88.3)">1</text>
<text x="194.1" y="88.3" transform="rotate(-90 194.1 88.3)">6</text>
<text x="196.6" y="88.3" transform="rotate(-90 196.6 88.3)">7</text>
<text x="236" y="88.3" transform="rotate(-90 236 88.3)">1</text>
<text x="242.3" y="88.3" transform="rotate(-90 242.3 88.3)">6</text>
<text x="244.9" y="88.3" transform="rotate(-90 244.9 88.3)">7</text>
<text x="285.5" y="88.3" transform="rotate(-90 285.5 88.3)">1</text>
<text x="291.8" y="88.3" transform="rotate(-90 291.8 88.3)">6</text>
<text x="294.4" y="88.3" transform="rotate(-90 294.4 88.3)">7</text>
<text x="53.9" y="101.3">2</text>
<text x="103.4" y="101.3">2</text>
<text x="153" y="101.3">2</text>
<text x="201.2" y="101.3">2</text>
<text x="249.5" y="101.3">2</text>
<text x="299" y="101.3">2</text>
<text x="53.9" y="107.7">5</text>
<text x="103.4" y="107.7">5</text>
<text x="153" y="107.7">5</text>
<text x="201.2" y="107.7">5</text>
<text x="249.5" y="107.7">5</text>
<text x="299" y="107.7">5</text>
<text x="40.4" y="139.1" transform="rotate(-90 40.4 139.1)">1</text>
<text x="46.7" y="139.1" transform="rotate(-90 46.7 139.1)">6</text>
<text x="49.3" y="139.1" transform="rotate(-90 49.3 139.1)">7</text>
<text x="89.9" y="139.1" transform="rotate(-90 89.9 139.1)">1</text>
<text x="96.3" y="139.1" transform="rotate(-90 96.3 139.1)">6</text>
<text x="98.8" y="139.1" transform="rotate(-90 98.8 139.1)">7</text>
<text x="138.2" y="139.1" transform="rotate(-90 138.2 139.1)">1</text>
<text x="144.5" y="139.1" transform="rotate(-90 144.5 139.1)">6</text>
<text x="147.1" y="139.1" transform="rotate(-90 147.1 139.1)">7</text>
<text x="187.7" y="139.1" transform="rotate(-90 187.7 139.1)">1</text>
<text x="194.1" y="139.1" transform="rotate(-90 194.1 139.1)">6</text>
<text x="196.6" y="139.1" transform="rotate(-90 196.6 139.1)">7</text>
<text x="53.9" y="152.1">2</text>
<text x="103.4" y="152.1">2</text>
<text x="151.7" y="152.1">2</text>
<text x="201.2" y="152.1">2</text>
<text x="53.9" y="158.5">5</text>
<text x="103.4" y="158.5">5</text>
<text x="151.7" y="158.5">5</text>
<text x="201.2" y="158.5">5</text>
</g>
</svg>
